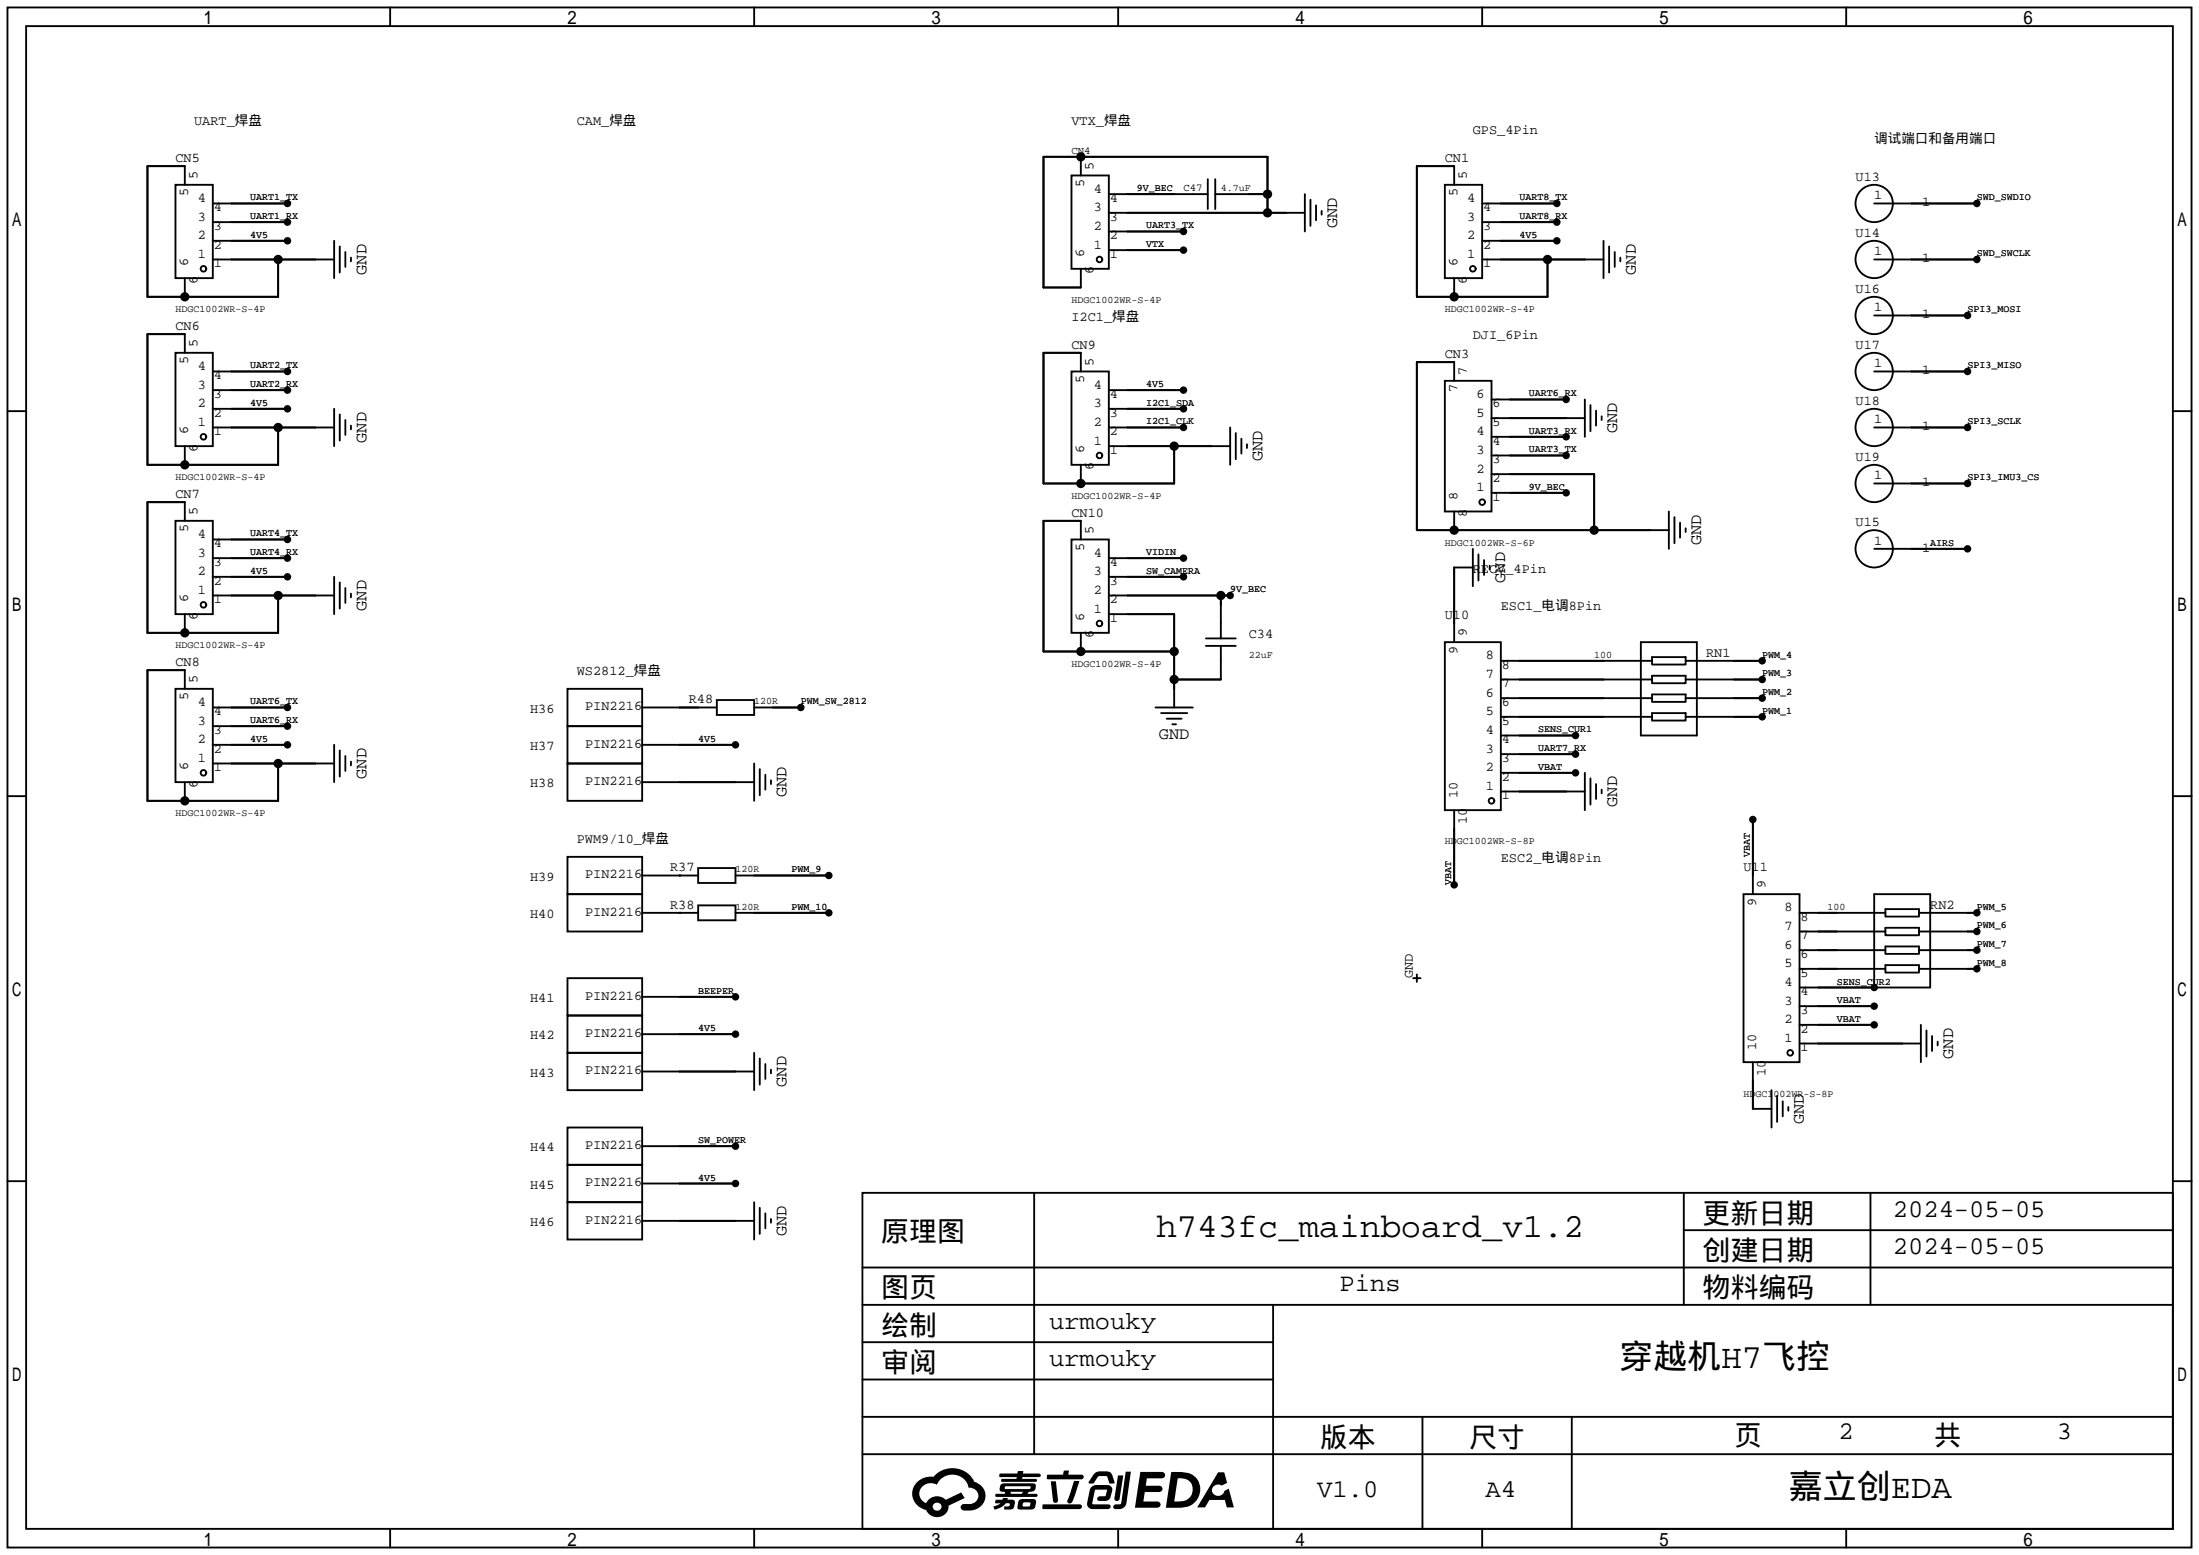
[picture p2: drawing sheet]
<svg xmlns="http://www.w3.org/2000/svg" width="299mm" height="212mm" viewBox="0 0 299 212" stroke-linecap="round" stroke-linejoin="round" font-family="sans-serif">
<g fill="#000">
<path d="M136 200.5h2.4l.1-.3h.7v.3h2.2l.2 .1v.2l-.2 .2h-2.3v.2h1.8l.2 .1v.2l-.2 .1h-4.5l-.2-.1 .1-.3h2l.1-.2h-2.3l-.1-.2zM135.5 204.1h.9l.1-.3h.6v.3h.8a.92 .92 0 0 1-.2 1.3h-1.1v-.4h.5l.3-.2v-.2l-.5-.1a2.37 2.37 0 0 1-1.6 .9l-.1-.4 .9-.5h-.7zM143 201.6h.7l.3 2.5a.34 .34 0 0 1-.3 .4 .34 .34 0 0 1-.4-.3zM146.1 201.5h.8l-1 2.9a.36 .36 0 0 1-.4 .2 .36 .36 0 0 1-.3-.3zM141.9 204.7h5a.33 .33 0 0 1 .3 .3 .33 .33 0 0 1-.3 .3h-4.9l-.2-.1zM142.5 200.7h2.1l.1-.5 .2-.1h.6l-.1 .6h1.7a.32 .32 0 0 1 .4 .3 .32 .32 0 0 1-.4 .3h-4.5l-.2-.2zM148.4 202.4l.6-.3h1.7a.66 .66 0 0 1 .6 .9l-.1 .4a.81 .81 0 0 1-.9 .8h-.7a.32 .32 0 0 1-.3-.3 .32 .32 0 0 1 .4-.3h.7l.2-.9-1.6 .1-.4 1.8 2.2 .1a.32 .32 0 0 1 .3 .4 .32 .32 0 0 1-.4 .2h-2.2a.69 .69 0 0 1-.6-.8l.4-1.7zM148.9 200.6l.2-.3 .4-.1h1a.77 .77 0 0 1 .9 .5l.3 1-.2 .2h-.5l-.4-1-.9-.1a1.16 1.16 0 0 0-.8 .9l-.1 .2h-.5l-.2-.2zM152.1 200.8h.7l-.5 3.1a.36 .36 0 0 1-.3 .3 .36 .36 0 0 1-.4-.3zM153.2 200.2h.7l-.6 4.3a1.13 1.13 0 0 1-1.8 .6v-.3l.2-.1h.7l.2-.2zM155.2 200.3h2.1a1.28 1.28 0 0 1 1.2 .2 .48 .48 0 0 1-.1 .5 .48 .48 0 0 1-.5 .1h-1.8l-.2 1.1h1.9a.43 .43 0 0 1 .4 .4 .43 .43 0 0 1-.5 .4h-1.9l-.2 1.3h1.2a.9 .9 0 0 1 1.1 .4v.2l-.4 .2h-3.1zM165.7 200.3h.9l.4 1.5-.8 .3a.82 .82 0 0 0-1.1 .1 .82 .82 0 0 0 .1 1.2 .82 .82 0 0 0 1.1-.1l.3-.4 .6-.3 .7 2.5h-1l-.2-1h-2.1l-.6 1h-1.1z"/>
<path d="M124.9 201.6a2.23 2.23 0 0 0-.7 2.3 2.23 2.23 0 0 0 1.8 1.6 1.58 1.58 0 0 0 1.8 .9 1.58 1.58 0 0 0 1.3-1.5l2.2-1.1-.5-.7-2.1 1a1.65 1.65 0 0 0-2.7 .4 1.41 1.41 0 0 1-.9-1.6 1.41 1.41 0 0 1 1.6-1.1l.8 .2a2.3 2.3 0 0 1 2.3-1.3 2.3 2.3 0 0 1 2 1.7 1.12 1.12 0 0 1 1.3 1 1.12 1.12 0 0 1-1.1 1.2h-.7a.45 .45 0 0 0-.6 .4 .45 .45 0 0 0 .5 .5 2.36 2.36 0 0 0 2.9-2 2 2 0 0 0-1.5-1.9 3.3 3.3 0 0 0-5.6-.7h-.3a2.66 2.66 0 0 0-1.8 .7zM127 205a.57 .57 0 0 1 1.1 0 .57 .57 0 0 1-1.1 0z"/>
<path d="M138.6 204.2l-.2 1a2.66 2.66 0 0 0 2.2 .1 .99 .99 0 0 0 .2-1.3h-1.6zM139.2 204.5h1a.4 .4 0 0 1-.2 .5l-.8-.1z"/>
<path d="M136.2 202a.7 .7 0 0 0 0 .9l.5 .1 .1 .3h-1.3v.3l5.4 .1 .3-.2-.1-.2h-.1h-1.2l.2-.3a.7 .7 0 0 0 .8-.3 .7 .7 0 0 0 0-.8l-4.2-.1zM136.8 202.3l3.3-.1 .1 .1v.3h-.2h-3.2l-.1-.2zM137.5 203h1.7l-.2 .3h-1.4z"/>
<path d="M159.4 200.3l-.8 4.9a9.2 9.2 0 0 0 3-.2 2.41 2.41 0 0 0 1.7-2.8 2.41 2.41 0 0 0-2.6-1.9zM160.3 201.1a1.62 1.62 0 0 1 2 1.5 1.62 1.62 0 0 1-1.8 1.7h-.7z"/>
<circle cx="37.8" cy="35.3" r=".63"/>
<circle cx="39.1" cy="32.8" r=".51"/>
<circle cx="39.1" cy="30.2" r=".51"/>
<circle cx="39.1" cy="27.7" r=".51"/>
<circle cx="147.1" cy="21.3" r=".63"/>
<circle cx="161" cy="31.5" r=".51"/>
<circle cx="161" cy="34" r=".51"/>
<circle cx="172.5" cy="26.4" r=".63"/>
<circle cx="172.5" cy="29" r=".63"/>
<circle cx="210.6" cy="35.3" r=".63"/>
<circle cx="211.8" cy="32.8" r=".51"/>
<circle cx="211.8" cy="30.2" r=".51"/>
<circle cx="211.8" cy="27.7" r=".51"/>
<circle cx="269" cy="35.3" r=".51"/>
<circle cx="269" cy="27.7" r=".51"/>
<circle cx="25.1" cy="40.4" r=".63"/>
<circle cx="37.8" cy="58.2" r=".63"/>
<circle cx="39.1" cy="50.5" r=".51"/>
<circle cx="39.1" cy="53.1" r=".51"/>
<circle cx="39.1" cy="55.6" r=".51"/>
<circle cx="161" cy="58.2" r=".51"/>
<circle cx="161" cy="53.1" r=".51"/>
<circle cx="161" cy="55.6" r=".51"/>
<circle cx="197.9" cy="40.4" r=".63"/>
<circle cx="213.1" cy="54.4" r=".51"/>
<circle cx="213.1" cy="59.4" r=".51"/>
<circle cx="267.7" cy="50.5" r=".51"/>
<circle cx="267.7" cy="58.2" r=".51"/>
<circle cx="267.7" cy="42.9" r=".51"/>
<circle cx="25.1" cy="63.2" r=".63"/>
<circle cx="39.1" cy="75.9" r=".51"/>
<circle cx="39.1" cy="73.4" r=".51"/>
<circle cx="39.1" cy="78.5" r=".51"/>
<circle cx="147.1" cy="65.8" r=".63"/>
<circle cx="159.8" cy="60.7" r=".63"/>
<circle cx="161" cy="75.9" r=".51"/>
<circle cx="161" cy="78.5" r=".51"/>
<circle cx="197.9" cy="72.1" r=".63"/>
<circle cx="213.1" cy="67.1" r=".51"/>
<circle cx="213.1" cy="62" r=".51"/>
<circle cx="216.9" cy="72.1" r=".63"/>
<circle cx="267.7" cy="65.8" r=".51"/>
<circle cx="267.7" cy="74.7" r=".51"/>
<circle cx="25.1" cy="86.1" r=".63"/>
<circle cx="37.8" cy="81" r=".63"/>
<circle cx="39.1" cy="96.3" r=".51"/>
<circle cx="39.1" cy="98.8" r=".51"/>
<circle cx="109" cy="96.3" r=".51"/>
<circle cx="147.1" cy="88.6" r=".63"/>
<circle cx="159.8" cy="92.5" r=".63"/>
<circle cx="159.8" cy="88.6" r=".63"/>
<circle cx="166.1" cy="81" r=".63"/>
<circle cx="167.4" cy="81" r=".51"/>
<circle cx="239.8" cy="89.9" r=".51"/>
<circle cx="239.8" cy="95" r=".51"/>
<circle cx="239.8" cy="92.5" r=".51"/>
<circle cx="239.8" cy="97.5" r=".51"/>
<circle cx="25.1" cy="109" r=".63"/>
<circle cx="37.8" cy="103.9" r=".63"/>
<circle cx="39.1" cy="101.3" r=".51"/>
<circle cx="100.1" cy="101.3" r=".51"/>
<circle cx="112.8" cy="119.1" r=".51"/>
<circle cx="214.4" cy="102.6" r=".51"/>
<circle cx="214.4" cy="105.2" r=".51"/>
<circle cx="214.4" cy="100.1" r=".51"/>
<circle cx="238.5" cy="111.5" r=".51"/>
<circle cx="100.1" cy="135.6" r=".51"/>
<circle cx="112.8" cy="124.2" r=".51"/>
<circle cx="197.9" cy="120.4" r=".51"/>
<circle cx="255" cy="139.4" r=".51"/>
<circle cx="255" cy="134.4" r=".51"/>
<circle cx="255" cy="136.9" r=".51"/>
<circle cx="269" cy="131.8" r=".51"/>
<circle cx="269" cy="129.3" r=".51"/>
<circle cx="269" cy="126.7" r=".51"/>
<circle cx="269" cy="124.2" r=".51"/>
<circle cx="100.1" cy="140.7" r=".51"/>
<circle cx="100.1" cy="156" r=".51"/>
<circle cx="100.1" cy="161" r=".51"/>
</g>
<g fill="none" stroke="#000" stroke-width=".25">
<path d="M1 1h297.2v209.6h-297.2zM3.6 3.6h292.1v204.4h-292.1zM53.1 1v2.6M102.6 1v2.6M152.1 1v2.6M201.7 1v2.6M251.2 1v2.6M23.9 25.1h5.1v12.7h-5.1zM25.1 25.1v-2.5h-5v17.8h17.7v-5.1M25.1 37.8v2.6M29 35.3h16.5M29 32.8h10.1"/>
<path d="M29 30.2h10.1M29 27.7h10.1M45.5 32.8v5M46.2 33.5v3.6M47 34.3v2M47.8 35.1v.5M145.8 23.9h5.1v12.7h-5.1zM147.1 21.3v2.6M150.9 34h10.1M150.9 31.5h10.1M150.9 29h26.6M150.9 26.4h13.4"/>
<path d="M164.3 24.4v4M165.4 26.4h7.1M165.4 24.4v4M172.5 29v-7.7h-30.5v17.8h5.1v-2.5M177.5 26.4v5.1M178.3 27.2v3.5M179.1 27.9v2.1M179.8 28.7v.5M196.6 25.1h5.1v12.7h-5.1zM197.9 25.1v-2.5h-5.1v17.8h17.8v-5.1M197.9 37.8v2.6M201.7 35.3h16.5"/>
<path d="M201.7 32.8h10.1M201.7 30.2h10.1M201.7 27.7h10.1M218.2 32.8v5M218.9 33.5v3.6M219.7 34.3v2M220.5 35.1v.5M255 35.3h14M255 27.7h14M1 55.9h2.6M23.9 48h5.1v12.7h-5.1zM25.1 48v-2.5h-5v17.7h17.7v-5"/>
<path d="M29 50.5h10.1M29 58.2h16.5M29 55.6h10.1M29 53.1h10.1M45.5 55.6v5.1M46.2 56.4v3.5M47 57.2v2M47.8 57.9v.5M145.8 50.5h5.1v12.7h-5.1zM147.1 50.5v-2.5h-5.1v17.8h17.8v-5.1M150.9 58.2h10.1M150.9 55.6h10.1"/>
<path d="M150.9 53.1h10.1M167.4 58.2v5M168.1 58.9v3.6M168.9 59.7v2M196.6 51.8h6.3v17.8h-6.3zM197.9 51.8v-2.5h-5.1v22.8h34.3M202.9 54.4h10.2M202.9 59.4h10.2M202.9 56.9h12.7M215.6 54.4v5M216.4 55.1v3.6M217.2 55.9v2"/>
<path d="M217.9 56.6v.6M255 42.9h12.7M255 50.5h12.7M255 58.2h12.7M295.7 55.9h2.5M23.9 70.9h5.1v12.7h-5.1zM25.1 60.7v2.5M25.1 70.9v-2.6h-5v17.8h17.7v-5.1M29 78.5h10.1M29 75.9h10.1M29 73.4h10.1M45.5 78.5v5.1"/>
<path d="M46.2 79.2v3.6M145.8 73.4h5.1v12.7h-5.1zM147.1 63.2v2.6M147.1 73.4v-2.5h-5.1v17.7h17.8M150.9 78.5h10.1M150.9 75.9h10.1M150.9 60.7h16.5M169.7 60.5v.5M197.9 69.6v2.5M200.4 77.2h-2.5v10.2M200.4 74.7v5.1M201.2 75.4v3.6"/>
<path d="M201.9 76.2v2M202.7 77v.5M202.9 62h10.2M202.9 67.1h10.2M202.9 64.5h14v7.6M227.1 69.6v5.1M227.8 70.4v3.5M228.6 71.1v2.1M229.4 71.9v.5M255 74.7h12.7M255 65.8h12.7M23.9 93.7h5.1v12.7h-5.1z"/>
<path d="M25.1 83.6v2.5M25.1 93.7v-2.5h-5v17.8h17.7v-5.1M29 96.3h10.1M29 81h16.5M29 98.8h10.1M47 80v2M47.8 80.8v.5M77.2 93.7h10.2v5.1h-10.2zM77.2 98.8h10.2v5.1h-10.2zM87.4 96.3h10.1M97.5 95.2h5.1v2.1h-5.1zM102.6 96.3h6.4"/>
<path d="M147.1 86.1v2.5M150.9 81h16.5M150.9 83.6h8.9v12.7M157.2 96.3h5.1M158 97h3.5M158.7 97.8h2.1M159.5 98.6h.5M164.1 87.9h4M164.1 86.9h4M166.1 87.9v4.6h-6.3M166.1 81v5.9M196.6 87.4h7.6v22.8h-7.6z"/>
<path d="M204.2 97.5h20.6M204.2 95h20.6M204.2 92.5h20.6M204.2 89.9h20.6M223.3 87.4h7.6v12.7h-7.6zM224.8 89.4h4.6v1h-4.6zM224.8 91.9h4.6v1.1h-4.6zM224.8 94.5h4.6v1h-4.6zM224.8 97h4.6v1h-4.6zM229.4 97.5h10.4M229.4 95h10.4M229.4 92.5h10.4"/>
<path d="M229.4 89.9h10.4M1 108.3h2.6M25.1 106.4v2.6M29 101.3h10.1M29 103.9h16.5M45.5 101.3v5.1M46.2 102.1v3.6M47 102.9v2M47.8 103.6v.5M77.2 103.9h10.2v5.1h-10.2zM77.2 116.6h10.2v5.1h-10.2zM87.4 101.3h12.7"/>
<path d="M87.4 106.4h15.2M87.4 119.1h7.6M92.5 119.1h.1M95 118.1h5.1v2h-5.1zM100.1 119.1h12.7M102.6 103.9v5.1M103.4 104.6v3.6M104.1 105.4v2M104.9 106.2v.5M197.9 110.2v10.2M204.2 107.7h11.4M204.2 105.2h10.2"/>
<path d="M204.2 102.6h10.2M204.2 100.1h10.2M215.6 105.2v5M216.4 105.9v3.6M217.2 106.7v2M217.9 107.4v.5M238.5 111.5v10.2M295.7 108.3h2.5M77.2 121.7h10.2v5h-10.2zM77.2 133.1h10.2v5.1h-10.2zM77.2 138.2h10.2v5.1h-10.2zM87.4 124.2h7.6"/>
<path d="M87.4 135.6h12.7M92.5 124.2h.1M95 123.2h5.1v2h-5.1zM100.1 124.2h12.7M192.3 133.1h1M192.8 132.6v1M237.2 121.7h7.7v22.8h-7.7zM244.9 139.4h10.1M244.9 136.9h10.1M244.9 134.4h17.7v-12.7h-7.6v12.7M244.9 131.8h11.6M244.9 129.3h11.6"/>
<path d="M244.9 126.7h11.6M244.9 124.2h11.6M256.5 123.7h4.6v1h-4.6zM256.5 126.2h4.6v1.1h-4.6zM256.5 128.8h4.6v1h-4.6zM256.5 131.3h4.6v1h-4.6zM261.1 131.8h7.9M261.1 129.3h7.9M261.1 126.7h7.9M261.1 124.2h7.9M261.4 139.4v5.1M77.2 143.3h10.2v5h-10.2z"/>
<path d="M77.2 153.4h10.2v5.1h-10.2zM77.2 158.5h10.2v5.1h-10.2zM87.4 140.7h12.7M87.4 145.8h15.2M87.4 156h12.7M102.6 143.3v5M103.4 144v3.6M104.1 144.8v2M104.9 145.5v.6M238.5 144.5v6.4h2.5M241 148.3v5.1M241.8 149.1v3.6"/>
<path d="M242.6 149.9v2M243.3 150.6v.5M244.9 142h16.5M262.1 140.2v3.6M262.9 141v2M263.7 141.7v.5M1 160.7h2.6M77.2 163.6h10.2v5.1h-10.2zM87.4 161h12.7M87.4 166.1h15.2M102.6 163.6v5.1M103.4 164.3v3.6"/>
<path d="M104.1 165.1v2M104.9 165.9v.5M117.3 162.3h178.4v45.7h-178.4zM117.3 177.5h178.4M117.3 172.5h178.4M140.7 162.3v35.6M173.2 177.5v30.5M229.1 162.3v15.2M229.1 167.4h66.6M254.5 162.3v15.2M295.7 160.7h2.5M117.3 182.6h55.9"/>
<path d="M117.3 197.9h178.4M117.3 192.8h178.4M117.3 187.7h55.9M193.5 192.8v15.2M213.9 192.8v15.2M53.1 208v2.6M102.6 208v2.6M152.1 208v2.6M201.7 208v2.6M251.2 208v2.6"/>
<circle cx="27.7" cy="36.6" r=".38"/>
<circle cx="149.6" cy="35.3" r=".38"/>
<circle cx="200.4" cy="36.6" r=".38"/>
<circle cx="255" cy="35.3" r="2.54"/>
<circle cx="255" cy="27.7" r="2.54"/>
<circle cx="27.7" cy="59.4" r=".38"/>
<circle cx="255" cy="42.9" r="2.54"/>
<circle cx="255" cy="50.5" r="2.54"/>
<circle cx="255" cy="58.2" r="2.54"/>
<circle cx="149.6" cy="62" r=".38"/>
<circle cx="201.7" cy="68.3" r=".38"/>
<circle cx="255" cy="65.8" r="2.54"/>
<circle cx="255" cy="74.7" r="2.54"/>
<circle cx="27.7" cy="82.3" r=".38"/>
<circle cx="149.6" cy="84.8" r=".38"/>
<circle cx="27.7" cy="105.2" r=".38"/>
<circle cx="202.9" cy="109" r=".38"/>
<circle cx="243.6" cy="143.3" r=".38"/>
</g>
<g font-size="4.6">
<text x="157.3" y="168.3">h743fc_mainboard_v1.2</text>
<text x="220.4" y="186.1">穿越机H7飞控</text>
<text x="243.4" y="203.9">嘉立创EDA</text>
</g>
<g font-size="3.8">
<text x="231.6" y="166.4">更新日期</text>
<text x="119.9" y="168.9">原理图</text>
<text x="231.6" y="171.5">创建日期</text>
<text x="119.9" y="176.5">图页</text>
<text x="231.6" y="176.5">物料编码</text>
<text x="119.9" y="181.6">绘制</text>
<text x="119.9" y="186.7">审阅</text>
<text x="179.6" y="196.9">版本</text>
<text x="199.9" y="196.9">尺寸</text>
<text x="236" y="196.6">页</text>
<text x="263.1" y="196.6">共</text>
</g>
<g font-size="3.5">
<text x="257.6" y="165.5">2024-05-05</text>
<text x="257.6" y="170.6">2024-05-05</text>
<text x="182.3" y="175.7">Pins</text>
<text x="142.7" y="180.8">urmouky</text>
<text x="142.7" y="185.9">urmouky</text>
<text x="250.2" y="195.8">2</text>
<text x="279.9" y="195.8">3</text>
<text x="179.2" y="203.6">V1.0</text>
<text x="202.1" y="203.6">A4</text>
</g>
<g font-size="2.3">
<text x="181.9" y="31" transform="rotate(-90 181.9 31)">GND</text>
<text x="49.9" y="37.4" transform="rotate(-90 49.9 37.4)">GND</text>
<text x="222.6" y="37.4" transform="rotate(-90 222.6 37.4)">GND</text>
<text x="220" y="59" transform="rotate(-90 220 59)">GND</text>
<text x="49.9" y="60.2" transform="rotate(-90 49.9 60.2)">GND</text>
<text x="171.8" y="62.8" transform="rotate(-90 171.8 62.8)">GND</text>
<text x="231.5" y="74.2" transform="rotate(-90 231.5 74.2)">GND</text>
<text x="49.9" y="83.1" transform="rotate(-90 49.9 83.1)">GND</text>
<text x="204.8" y="79.3" transform="rotate(-90 204.8 79.3)">GND</text>
<text x="157.7" y="100.5">GND</text>
<text x="49.9" y="106" transform="rotate(-90 49.9 106)">GND</text>
<text x="107" y="108.5" transform="rotate(-90 107 108.5)">GND</text>
<text x="220" y="109.8" transform="rotate(-90 220 109.8)">GND</text>
<text x="107" y="147.9" transform="rotate(-90 107 147.9)">GND</text>
<text x="265.8" y="144.1" transform="rotate(-90 265.8 144.1)">GND</text>
<text x="245.4" y="153" transform="rotate(-90 245.4 153)">GND</text>
<text x="107" y="168.2" transform="rotate(-90 107 168.2)">GND</text>
</g>
<g font-size="1.8">
<text x="26.4" y="17">UART_焊盘</text>
<text x="78.5" y="17">CAM_焊盘</text>
<text x="145.8" y="17">VTX_焊盘</text>
<text x="23.9" y="22.1">CN5</text>
<text x="148.8" y="23.1" transform="rotate(-90 148.8 23.1)">5</text>
<text x="196.6" y="22.1">CN1</text>
<text x="200.4" y="18.2">GPS_4Pin</text>
<text x="255" y="19.5">调试端口和备用端口</text>
<text x="25.6" y="26.7" transform="rotate(-90 25.6 26.7)">5</text>
<text x="26.9" y="24.3" transform="rotate(-90 26.9 24.3)">5</text>
<text x="26.9" y="27.5">4</text>
<text x="29.1" y="28.7">4</text>
<text x="147.5" y="25.4" transform="rotate(-90 147.5 25.4)">5</text>
<text x="148.8" y="28.7">3</text>
<text x="148.8" y="26.2">4</text>
<text x="151" y="27.5">4</text>
<text x="198.3" y="26.7" transform="rotate(-90 198.3 26.7)">5</text>
<text x="199.6" y="24.3" transform="rotate(-90 199.6 24.3)">5</text>
<text x="199.6" y="27.5">4</text>
<text x="201.8" y="28.7">4</text>
<text x="252.5" y="24.6">U13</text>
<text x="255" y="27.1">1</text>
<text x="261.5" y="28.1">1</text>
<text x="26.9" y="35.1">1</text>
<text x="26.9" y="32.6">2</text>
<text x="26.9" y="30">3</text>
<text x="29.1" y="33.8">2</text>
<text x="29.1" y="31.3">3</text>
<text x="147.5" y="35" transform="rotate(-90 147.5 35)">6</text>
<text x="148.8" y="33.8">1</text>
<text x="148.8" y="31.3">2</text>
<text x="151" y="35.1">1</text>
<text x="151" y="32.6">2</text>
<text x="151" y="30">3</text>
<text x="199.6" y="35.1">1</text>
<text x="199.6" y="32.6">2</text>
<text x="199.6" y="30">3</text>
<text x="201.8" y="33.8">2</text>
<text x="201.8" y="31.3">3</text>
<text x="252.5" y="32.2">U14</text>
<text x="255" y="34.8">1</text>
<text x="261.5" y="35.7">1</text>
<text x="25.6" y="36.2" transform="rotate(-90 25.6 36.2)">6</text>
<text x="26.9" y="38.6" transform="rotate(-90 26.9 38.6)">6</text>
<text x="29.1" y="36.4">1</text>
<text x="148.8" y="37.3" transform="rotate(-90 148.8 37.3)">6</text>
<text x="198.3" y="36.2" transform="rotate(-90 198.3 36.2)">6</text>
<text x="199.6" y="38.6" transform="rotate(-90 199.6 38.6)">6</text>
<text x="201.8" y="36.4">1</text>
<text x="252.5" y="39.8">U16</text>
<text x="23.9" y="44.9">CN6</text>
<text x="26.9" y="47.2" transform="rotate(-90 26.9 47.2)">5</text>
<text x="145.8" y="43.6">I2C1_焊盘</text>
<text x="145.8" y="47.5">CN9</text>
<text x="200.4" y="46.2">DJI_6Pin</text>
<text x="252.5" y="47.5">U17</text>
<text x="255" y="42.4">1</text>
<text x="261.5" y="43.3">1</text>
<text x="25.6" y="49.6" transform="rotate(-90 25.6 49.6)">5</text>
<text x="26.9" y="52.9">3</text>
<text x="26.9" y="50.3">4</text>
<text x="29.1" y="51.6">4</text>
<text x="147.5" y="52.1" transform="rotate(-90 147.5 52.1)">5</text>
<text x="148.8" y="49.7" transform="rotate(-90 148.8 49.7)">5</text>
<text x="148.8" y="52.9">4</text>
<text x="196.6" y="48.7">CN3</text>
<text x="198.3" y="53.4" transform="rotate(-90 198.3 53.4)">7</text>
<text x="199.6" y="51" transform="rotate(-90 199.6 51)">7</text>
<text x="255" y="50">1</text>
<text x="261.5" y="50.9">1</text>
<text x="25.6" y="59.1" transform="rotate(-90 25.6 59.1)">6</text>
<text x="26.9" y="58">1</text>
<text x="26.9" y="55.4">2</text>
<text x="29.1" y="59.2">1</text>
<text x="29.1" y="56.7">2</text>
<text x="29.1" y="54.1">3</text>
<text x="148.8" y="58">2</text>
<text x="148.8" y="55.4">3</text>
<text x="151" y="59.2">2</text>
<text x="151" y="56.7">3</text>
<text x="151" y="54.1">4</text>
<text x="200.9" y="59.2">4</text>
<text x="200.9" y="56.7">5</text>
<text x="200.9" y="54.1">6</text>
<text x="203.1" y="58">5</text>
<text x="203.1" y="55.4">6</text>
<text x="252.5" y="55.1">U18</text>
<text x="255" y="57.6">1</text>
<text x="261.5" y="58.5">1</text>
<text x="26.9" y="61.5" transform="rotate(-90 26.9 61.5)">6</text>
<text x="147.5" y="61.6" transform="rotate(-90 147.5 61.6)">6</text>
<text x="148.8" y="64" transform="rotate(-90 148.8 64)">6</text>
<text x="148.8" y="60.5">1</text>
<text x="151" y="61.8">1</text>
<text x="200.9" y="64.3">2</text>
<text x="200.9" y="61.8">3</text>
<text x="203.1" y="65.6">2</text>
<text x="203.1" y="63">3</text>
<text x="203.1" y="60.5">4</text>
<text x="252.5" y="62.7">U19</text>
<text x="255" y="65.2">1</text>
<text x="23.9" y="67.8">CN7</text>
<text x="26.9" y="70.1" transform="rotate(-90 26.9 70.1)">5</text>
<text x="145.8" y="70.3">CN10</text>
<text x="198.3" y="68" transform="rotate(-90 198.3 68)">8</text>
<text x="199.6" y="70.3" transform="rotate(-90 199.6 70.3)">8</text>
<text x="200.9" y="66.8">1</text>
<text x="203.1" y="68.1">1</text>
<text x="252.5" y="71.6">U15</text>
<text x="261.5" y="66.2">1</text>
<text x="25.6" y="72.4" transform="rotate(-90 25.6 72.4)">5</text>
<text x="26.9" y="75.7">3</text>
<text x="26.9" y="73.2">4</text>
<text x="29.1" y="77">3</text>
<text x="29.1" y="74.5">4</text>
<text x="147.5" y="75" transform="rotate(-90 147.5 75)">5</text>
<text x="148.8" y="72.6" transform="rotate(-90 148.8 72.6)">5</text>
<text x="148.8" y="75.7">4</text>
<text x="151" y="77">4</text>
<text x="200.4" y="77.9">RECV_4Pin</text>
<text x="255" y="74.1">1</text>
<text x="261.5" y="75">1</text>
<text x="25.6" y="82" transform="rotate(-90 25.6 82)">6</text>
<text x="26.9" y="80.8">1</text>
<text x="26.9" y="78.3">2</text>
<text x="29.1" y="82.1">1</text>
<text x="29.1" y="79.5">2</text>
<text x="148.8" y="83.4">1</text>
<text x="148.8" y="80.8">2</text>
<text x="148.8" y="78.3">3</text>
<text x="151" y="82.1">2</text>
<text x="151" y="79.5">3</text>
<text x="204.2" y="83">ESC1_电调8Pin</text>
<text x="26.9" y="84.3" transform="rotate(-90 26.9 84.3)">6</text>
<text x="147.5" y="84.5" transform="rotate(-90 147.5 84.5)">6</text>
<text x="148.8" y="86.9" transform="rotate(-90 148.8 86.9)">6</text>
<text x="151" y="84.6">1</text>
<text x="169.9" y="86.8">C34</text>
<text x="196.6" y="84.3">U10</text>
<text x="198.3" y="88.9" transform="rotate(-90 198.3 88.9)">9</text>
<text x="199.6" y="86.6" transform="rotate(-90 199.6 86.6)">9</text>
<text x="202.2" y="89.7">8</text>
<text x="232.2" y="89.4">RN1</text>
<text x="23.9" y="90.6">CN8</text>
<text x="25.6" y="95.3" transform="rotate(-90 25.6 95.3)">5</text>
<text x="26.9" y="92.9" transform="rotate(-90 26.9 92.9)">5</text>
<text x="78.5" y="91.9">WS2812_焊盘</text>
<text x="93.7" y="95.7">R48</text>
<text x="202.2" y="94.8">6</text>
<text x="202.2" y="92.2">7</text>
<text x="204.3" y="93.5">7</text>
<text x="204.3" y="91">8</text>
<text x="26.9" y="101.1">2</text>
<text x="26.9" y="98.6">3</text>
<text x="26.9" y="96.1">4</text>
<text x="29.1" y="99.9">3</text>
<text x="29.1" y="97.3">4</text>
<text x="72.1" y="97">H36</text>
<text x="79.6" y="96.6">PIN2216</text>
<text x="79.6" y="101.7">PIN2216</text>
<text x="202.2" y="99.9">4</text>
<text x="202.2" y="97.3">5</text>
<text x="204.3" y="101.1">4</text>
<text x="204.3" y="98.6">5</text>
<text x="204.3" y="96.1">6</text>
<text x="25.6" y="104.8" transform="rotate(-90 25.6 104.8)">6</text>
<text x="26.9" y="107.2" transform="rotate(-90 26.9 107.2)">6</text>
<text x="26.9" y="103.7">1</text>
<text x="29.1" y="104.9">1</text>
<text x="29.1" y="102.4">2</text>
<text x="72.1" y="102.1">H37</text>
<text x="72.1" y="107.1">H38</text>
<text x="79.6" y="106.8">PIN2216</text>
<text x="202.2" y="107.5">1</text>
<text x="202.2" y="104.9">2</text>
<text x="202.2" y="102.4">3</text>
<text x="204.3" y="106.2">2</text>
<text x="204.3" y="103.7">3</text>
<text x="198.3" y="108.6" transform="rotate(-90 198.3 108.6)">10</text>
<text x="199.6" y="112.1" transform="rotate(-90 199.6 112.1)">10</text>
<text x="204.3" y="108.8">1</text>
<text x="72.1" y="119.8">H39</text>
<text x="78.5" y="114.8">PWM9/10_焊盘</text>
<text x="79.6" y="119.5">PIN2216</text>
<text x="91.2" y="118.6">R37</text>
<text x="204.2" y="117.3">ESC2_电调8Pin</text>
<text x="237.2" y="118.6">U11</text>
<text x="72.1" y="124.9">H40</text>
<text x="79.6" y="124.6">PIN2216</text>
<text x="91.2" y="123.7">R38</text>
<text x="239" y="123.2" transform="rotate(-90 239 123.2)">9</text>
<text x="240.2" y="120.9" transform="rotate(-90 240.2 120.9)">9</text>
<text x="242.8" y="124">8</text>
<text x="245" y="125.3">8</text>
<text x="262.6" y="123.7">RN2</text>
<text x="242.8" y="131.6">5</text>
<text x="242.8" y="129.1">6</text>
<text x="242.8" y="126.5">7</text>
<text x="245" y="130.3">6</text>
<text x="245" y="127.8">7</text>
<text x="72.1" y="136.4">H41</text>
<text x="79.6" y="136">PIN2216</text>
<text x="192.2" y="133.1" transform="rotate(-90 192.2 133.1)">GND</text>
<text x="242.8" y="136.7">3</text>
<text x="242.8" y="134.2">4</text>
<text x="245" y="138">3</text>
<text x="245" y="135.4">4</text>
<text x="245" y="132.9">5</text>
<text x="72.1" y="141.4">H42</text>
<text x="79.6" y="141.1">PIN2216</text>
<text x="239" y="142.9" transform="rotate(-90 239 142.9)">10</text>
<text x="242.8" y="141.8">1</text>
<text x="242.8" y="139.2">2</text>
<text x="245" y="143">1</text>
<text x="245" y="140.5">2</text>
<text x="72.1" y="146.5">H43</text>
<text x="79.6" y="146.2">PIN2216</text>
<text x="240.2" y="146.4" transform="rotate(-90 240.2 146.4)">10</text>
<text x="72.1" y="156.7">H44</text>
<text x="72.1" y="161.8">H45</text>
<text x="79.6" y="156.3">PIN2216</text>
<text x="79.6" y="161.4">PIN2216</text>
<text x="72.1" y="166.8">H46</text>
<text x="79.6" y="166.5">PIN2216</text>
</g>
<g font-size="1.5">
<text x="145.8" y="20.9">CN4</text>
<text x="161" y="26">C47</text>
</g>
<g font-size="1.4">
<text x="34" y="27.3">UART1_TX</text>
<text x="34" y="29.8">UART1_RX</text>
<text x="154.7" y="26">9V_BEC</text>
<text x="166.1" y="26">4.7uF</text>
<text x="206.8" y="27.3">UART8_TX</text>
<text x="206.8" y="29.8">UART8_RX</text>
<text x="269" y="27.3">SWD_SWDIO</text>
<text x="34" y="32.4">4V5</text>
<text x="156" y="31.1">UART3_TX</text>
<text x="156" y="33.6">VTX</text>
<text x="206.8" y="32.4">4V5</text>
<text x="269" y="34.9">SWD_SWCLK</text>
<text x="145.8" y="41.2">HDGC1002WR-S-4P</text>
<text x="23.9" y="42.5">HDGC1002WR-S-4P</text>
<text x="196.6" y="42.5">HDGC1002WR-S-4P</text>
<text x="267.7" y="42.5">SPI3_MOSI</text>
<text x="34" y="50.1">UART2_TX</text>
<text x="34" y="52.7">UART2_RX</text>
<text x="156" y="52.7">4V5</text>
<text x="208" y="53.9">UART6_RX</text>
<text x="267.7" y="50.1">SPI3_MISO</text>
<text x="34" y="55.2">4V5</text>
<text x="156" y="55.2">I2C1_SDA</text>
<text x="156" y="57.8">I2C1_CLK</text>
<text x="208" y="59">UART3_RX</text>
<text x="267.7" y="57.8">SPI3_SCLK</text>
<text x="23.9" y="65.4">HDGC1002WR-S-4P</text>
<text x="208" y="61.6">UART3_TX</text>
<text x="267.7" y="65.4">SPI3_IMU3_CS</text>
<text x="145.8" y="67.9">HDGC1002WR-S-4P</text>
<text x="208" y="66.6">9V_BEC</text>
<text x="34" y="73">UART4_TX</text>
<text x="34" y="75.5">UART4_RX</text>
<text x="156" y="75.5">VIDIN</text>
<text x="196.6" y="74.3">HDGC1002WR-S-6P</text>
<text x="262.6" y="74.3">AIRS</text>
<text x="34" y="78.1">4V5</text>
<text x="156" y="78.1">SW_CAMERA</text>
<text x="167.4" y="80.6">9V_BEC</text>
<text x="23.9" y="88.2">HDGC1002WR-S-4P</text>
<text x="169.9" y="89.5">22uF</text>
<text x="216.9" y="89.5">100</text>
<text x="239.8" y="89.5">PWM_4</text>
<text x="34" y="95.9">UART6_TX</text>
<text x="102.6" y="95.9">120R</text>
<text x="109" y="95.9">PWM_SW_2812</text>
<text x="145.8" y="90.8">HDGC1002WR-S-4P</text>
<text x="239.8" y="92">PWM_3</text>
<text x="239.8" y="94.6">PWM_2</text>
<text x="34" y="98.4">UART6_RX</text>
<text x="34" y="100.9">4V5</text>
<text x="95" y="100.9">4V5</text>
<text x="209.3" y="99.7">SENS_CUR1</text>
<text x="239.8" y="97.1">PWM_1</text>
<text x="209.3" y="102.2">UART7_RX</text>
<text x="209.3" y="104.7">VBAT</text>
<text x="23.9" y="111.1">HDGC1002WR-S-4P</text>
<text x="100.1" y="118.7">120R</text>
<text x="107.7" y="118.7">PWM_9</text>
<text x="196.6" y="114.9">HDGC1002WR-S-8P</text>
<text x="238.1" y="116.6" transform="rotate(-90 238.1 116.6)">VBAT</text>
<text x="100.1" y="123.8">120R</text>
<text x="107.7" y="123.8">PWM_10</text>
<text x="197.5" y="120.4" transform="rotate(-90 197.5 120.4)">VBAT</text>
<text x="248.7" y="123.8">100</text>
<text x="269" y="123.8">PWM_5</text>
<text x="269" y="131.4">PWM_8</text>
<text x="269" y="128.9">PWM_7</text>
<text x="269" y="126.3">PWM_6</text>
<text x="95" y="135.2">BEEPER</text>
<text x="249.9" y="136.5">VBAT</text>
<text x="249.9" y="134">SENS_CUR2</text>
<text x="95" y="140.3">4V5</text>
<text x="249.9" y="139">VBAT</text>
<text x="237.2" y="149.2">HDGC1002WR-S-8P</text>
<text x="95" y="155.5">SW_POWER</text>
<text x="95" y="160.6">4V5</text>
</g>
</svg>
